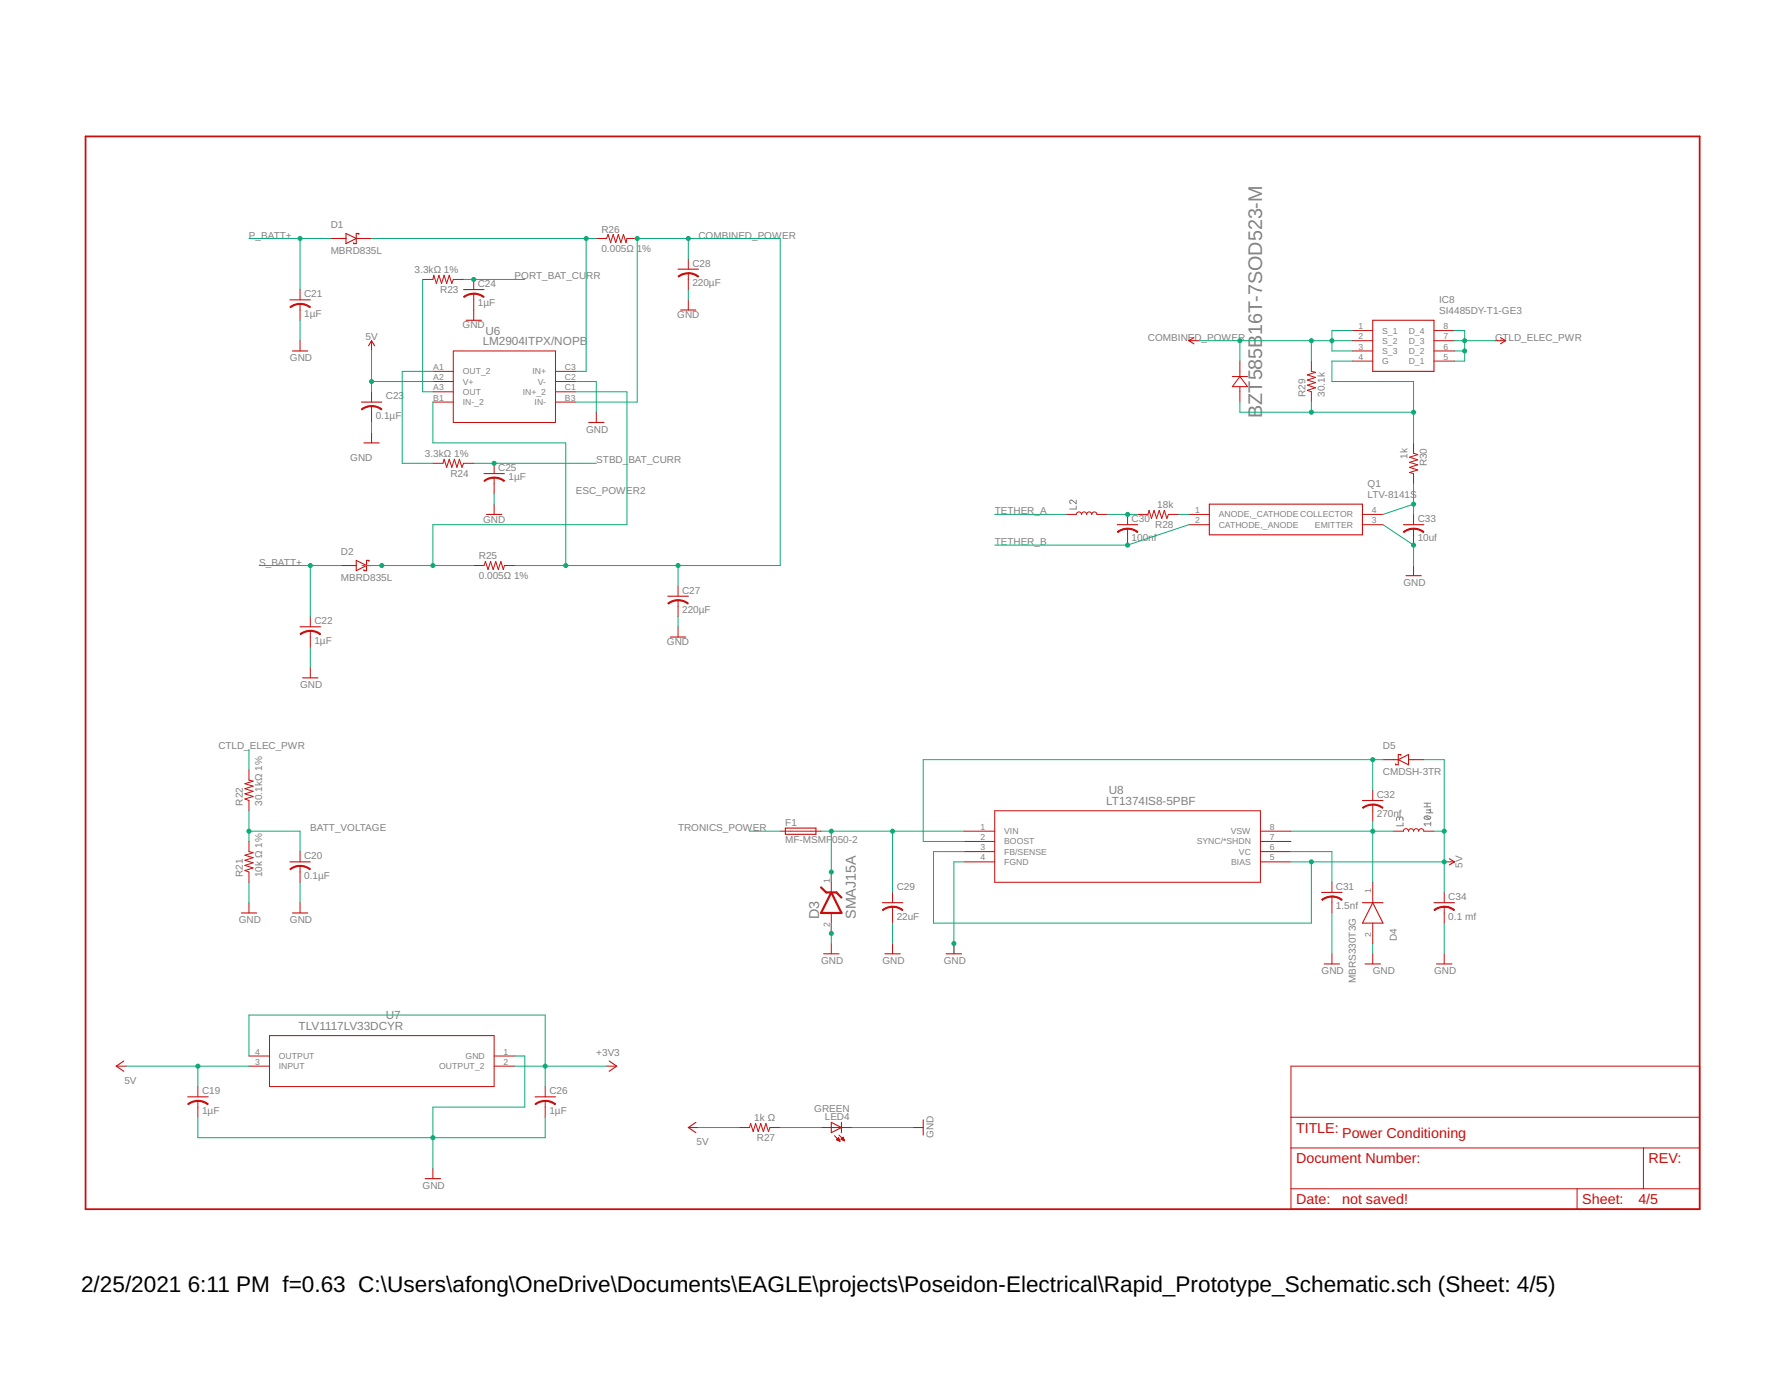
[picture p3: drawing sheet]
<svg xmlns="http://www.w3.org/2000/svg" width="279mm" height="216mm" viewBox="0 0 279 216" stroke-linecap="round" stroke-linejoin="round" font-family="sans-serif">
<g fill="none" stroke="#808080" stroke-width=".16">
<path d="M168.6 78.3v.6l-.6-.5a.28 .28 0 0 0-.5 .1 .28 .28 0 0 0 .2 .4M168.6 79.2v.5h-1.1M219.2 128.2l.1-.2h.3l.1 .5M219.2 128.4l-.1-.4-.2-.1-.1 .1-.1 .5M219.7 128.8v.5h-1M223 126.3h1.1M223 125.8h1.1M223.1 127.9a.59 .59 0 0 1 .9 .2 .57 .57 0 0 1-.9-.2zM223.3 127.8l.5 .4M223.4 127.3h1M223.5 125.8v.5M223.8 126.8l.3 .2-.3 .3"/>
<path d="M224.1 126.7l-.2 .1h-.5M224.1 129h-1.1l.3 .3M224.1 128.7v.6"/>
</g>
<path d="M13.4 21.4h252.8v167.9h-252.8z" fill="none" stroke="#c90d0c" stroke-width=".28"/>
<g fill="none" stroke="#c90d0c" stroke-width=".16">
<path d="M51.8 37.3h1.6M56.6 37.3h1.6M93.4 37.3h1.6l.2-.6 .4 1.3 .4-1.3 .4 1.3 .4-1.3 .4 1.3 .4-1.3 .4 1.3 .2-.7h1.6M47 45.3v1.6M47 47.6v2.5M47 53.3v1.6M58.2 53.3v1.6M66.2 43.8h1.6l.1-.7 .4 1.3 .4-1.3 .5 1.3 .4-1.3 .4 1.3 .4-1.3 .4 1.3 .2-.6h1.6M67.8 58.1h3.2M67.8 59.7h3.2M71 54.9h16v11.2h-16zM74.2 43.8v1.5"/>
<path d="M74.2 46v4.1M87 58.1h3.2M87 59.7h3.2M107.8 40.6v1.5M107.8 42.8v2.5M107.8 46.9v1.6M186.2 53.3h1.6M193 58.9h2.4M194.2 56.5v2.4M194.2 58.9l1.2 1.6h-2.4zM205.4 56.5v1.6l.6 .2-1.3 .4 1.3 .4-1.3 .4 1.3 .4-1.3 .4 1.3 .4-1.3 .4 .7 .2v1.6M211.8 53.3h3.2"/>
<path d="M211.8 54.9h3.2M211.8 51.8h3.2M211.8 56.5h3.2M224.6 53.3h3.2M224.6 54.9h3.2M224.6 51.8h3.2M224.6 56.5h3.2M234.2 53.3h1.6M58.2 61.3v1.6M58.2 63.6v2.5M58.2 67.7v1.6M67.8 61.3h3.2"/>
<path d="M67.8 62.9h3.2M67.8 72.5h1.6l.2-.6 .4 1.3 .4-1.3 .4 1.3 .4-1.3 .4 1.3 .3-1.3 .4 1.3 .3-.7h1.6M77.4 72.5v1.6M77.4 74.8v2.5M77.4 78.9v1.6M87 61.3h3.2M87 62.9h3.2M93.4 64.5v1.6M194.2 60.5v2.4M221.4 69.3v1.7l.6 .2-1.3 .4 1.3 .4-1.3 .4 1.3 .4-1.3 .4 1.3 .4-1.3 .4 .7 .1v1.6M48.6 96.5v1.6M48.6 98.8v2.5"/>
<path d="M53.4 88.5h1.6M58.2 88.5h1.6M74.2 88.5h1.6l.2-.6 .4 1.3 .4-1.3 .4 1.3 .4-1.3 .4 1.3 .4-1.3 .4 1.3 .2-.7h1.6M106.2 91.7v1.6M106.2 94v2.5M106.2 98.1v1.6M167 80.5h1.6a.4 .4 0 0 1 .4-.4 .4 .4 0 0 1 .4 .4 .4 .4 0 0 1 .4-.4 .4 .4 0 0 1 .4 .4 .39 .39 0 0 1 .4-.4 .39 .39 0 0 1 .4 .4 .4 .4 0 0 1 .4-.4 .4 .4 0 0 1 .4 .4h1.6M176.6 80.5v1.6M176.6 82.8v2.5M178.2 80.5h1.6l.2-.6 .3 1.3 .4-1.3 .4 1.3 .4-1.3 .4 1.3 .5-1.3 .4 1.3 .2-.7h1.6M186.2 80.5h3.2M186.2 82.1h3.2"/>
<path d="M213.4 80.5h3.2M213.4 82.1h3.2M221.4 80.5v1.6M221.4 82.8v2.5M221.4 88.5v1.6M48.6 104.5v1.6M216.6 118.9h1.6M221.4 118.9h1.6M39 131.7v1.6l.6 .2-1.2 .4 1.2 .4-1.2 .4 1.2 .4-1.2 .4 1.2 .4-1.2 .4 .6 .2v1.6M39 120.5v1.6l.6 .2-1.2 .4 1.2 .4-1.2 .4 1.2 .4-1.2 .4 1.2 .4-1.2 .4 .6 .2v1.6M47 133.3v1.6M47 135.6v2.5"/>
<path d="M122.2 130.1h6.4M130.2 136.5v3.2M139.8 139.7v1.6M151 130.1h4.8M151 131.7h4.8M151 133.3h4.8M151 134.9h4.8M155.8 126.9h41.6v11.2h-41.6zM197.4 130.1h4.8M197.4 131.7h4.8M197.4 133.3h4.8M197.4 134.9h4.8"/>
<path d="M208.6 138.1v1.6M215 123.7v1.6M215 126v2.5M215 138.1v3.2M218.2 130.1h1.6a.4 .4 0 0 1 .4-.4 .4 .4 0 0 1 .4 .4 .39 .39 0 0 1 .4-.4 .39 .39 0 0 1 .4 .4 .4 .4 0 0 1 .4-.4 .4 .4 0 0 1 .4 .4 .4 .4 0 0 1 .4-.4 .4 .4 0 0 1 .4 .4h1.6M226.2 134.9h1.6M226.2 139.7v1.6M39 141.3v1.6M47 141.3v1.6M130.2 147.7v1.6M130.2 143v3.1M139.8 142v2.5"/>
<path d="M139.8 147.7v1.6M149.4 147.7v1.6M208.6 140.4v2.5M208.6 149.3v1.6M215 144.5v3.2M215 149.3v1.6M226.2 142v2.5M226.2 149.3v1.6M18.2 166.9h1.6M31 170.1v1.6M31 172.4v2.5M39 166.9h3.2"/>
<path d="M39 165.3h3.2M42.2 162.1h35.2v8h-35.2zM77.4 166.9h3.2M77.4 165.3h3.2M85.4 170.1v1.6M85.4 172.4v2.5M95 166.9h1.6M107.8 176.5h1.6M115.8 176.5h1.6l.2-.6 .4 1.3 .3-1.3 .4 1.3 .4-1.3 .4 1.3 .5-1.3 .4 1.3 .2-.7h1.6M128.6 176.5h4.8M130.7 177.8l.9 .9M131 178.4l.6 .3"/>
<path d="M131 178.4l.3-.3 .3 .6M131 178.4h.4M131.1 178.4h.3M131.1 178.5h.4M131.1 178.3h.3M131.2 178.2h.2M131.3 178.2h.1M131.3 178.6h.2M131.4 177.7l.9 .9M131.4 178.6h.1M131.7 178.4h.5M131.8 178.3h.3"/>
<path d="M131.8 178.2h.3M131.9 178.4h.3M131.9 178.2h.2M132 178.1h.1M132 178.5h.2M132 178.1l-.3 .3 .6 .2M132 178.1l.3 .5M132.2 178.6h.1M143 176.5h1.6M202.2 166.9h64v22.4h-64zM202.2 179.7h64M202.2 174.9h64"/>
<path d="M257.4 179.7v6.4M67.8 182.9v1.6M202.2 186.1h64M247 186.1v3.2"/>
</g>
<g fill="none" stroke="#c90d0c" stroke-width=".17">
<path d="M53.4 37.3h.8M54.2 36.6l1.6 .7-1.6 .8zM55.8 37.3h.8M56.2 36.7v-.1h-.4v1.5h-.4v-.1M45.4 46.9h3.2M45.8 54.9h2.4M57.7 54.1l.5-.8 .5 .8M72.6 45.3h3.2M73 50.1h2.4M106.2 42.1h3.2M106.6 48.5h2.4M187 52.9l-.8 .4 .8 .5"/>
<path d="M215 50.1h9.6v8h-9.6zM235 52.9l.8 .4-.8 .5M56.6 62.9h3.2M57 69.3h2.4M75.8 74.1h3.2M92.2 66.1h2.4M189.4 78.9h24v4.8h-24zM47 98.1h3.2M55 88.5h.8M55.8 87.7l1.6 .8-1.6 .8zM57.4 88.5h.8M57.8 87.9v-.2h-.4v1.6h-.4v-.1"/>
<path d="M76.2 80.5h2.4M104.6 93.3h3.2M105 99.7h2.4M175 82.1h3.2M219.8 82.1h3.2M220.2 90.1h2.4M47.4 106.1h2.4M218.2 118.9h.8M219 118.9l1.6-.8v1.6zM219.4 118.3v-.2h-.4v1.6h-.4v-.1M220.6 118.9h.8M45.4 134.9h3.2"/>
<path d="M123 129.6h4.8v1h-4.8zM207 139.7h3.2M213.4 125.3h3.2M227 134.5l.8 .4-.8 .5M37.8 142.9h2.4M45.8 142.9h2.4M129 149.3h2.4M138.2 141.3h3.2M138.6 149.3h2.4M148.2 149.3h2.4M207.4 150.9h2.4M213.4 141.3h3.2"/>
<path d="M213.8 150.9h2.4M215 141.3l1.6 3.2h-3.2zM224.6 141.3h3.2M225 150.9h2.4M19.4 166.1l-1.2 .8 1.2 .8M29.4 171.7h3.2M83.8 171.7h3.2M95.4 166.1l1.2 .8-1.2 .8M109 175.7l-1.2 .8 1.2 .8M130.2 175.7l1.6 .8-1.6 .8zM131.8 175.7v1.6M144.6 175.3v2.4"/>
<path d="M66.6 184.5h2.4"/>
</g>
<g fill="#c90d0c" stroke="#c90d0c" stroke-width=".16">
<path d="M47 135.5a2.4 2.4 0 0 1 1.6 .5l-.1 .2a2.69 2.69 0 0 0-1.5-.6z" fill-rule="evenodd"/>
<path d="M45.4 136l.2-.1a2.28 2.28 0 0 1 1.4-.4v.2a2.48 2.48 0 0 0-1.5 .5z" fill-rule="evenodd"/>
<path d="M176.6 82.7l1.1 .2 .5 .3-.1 .2a2.33 2.33 0 0 0-1.5-.6z" fill-rule="evenodd"/>
<path d="M175 83.2l1-.4 .6-.1v.2a2.36 2.36 0 0 0-1.5 .5z" fill-rule="evenodd"/>
<path d="M221.4 82.7l1 .2 .6 .3-.1 .2a2.33 2.33 0 0 0-1.5-.6z" fill-rule="evenodd"/>
<path d="M219.8 83.2l.9-.4 .7-.1v.2a2.48 2.48 0 0 0-1.5 .5z" fill-rule="evenodd"/>
<path d="M85.4 172.3a2.4 2.4 0 0 1 1.6 .5l-.1 .2a2.48 2.48 0 0 0-1.5-.6z" fill-rule="evenodd"/>
<path d="M83.8 172.8l1-.4 .6-.1v.1a2.48 2.48 0 0 0-1.5 .6z" fill-rule="evenodd"/>
<path d="M31 172.3a2.4 2.4 0 0 1 1.6 .5l-.1 .2a2.48 2.48 0 0 0-1.5-.6z" fill-rule="evenodd"/>
<path d="M29.4 172.8l1-.4 .6-.1v.1a2.48 2.48 0 0 0-1.5 .6z" fill-rule="evenodd"/>
<path d="M139.8 141.9a2.4 2.4 0 0 1 1.6 .5l-.1 .2a2.48 2.48 0 0 0-1.5-.6z" fill-rule="evenodd"/>
<path d="M138.2 142.4l.9-.4 .7-.1v.1a2.48 2.48 0 0 0-1.5 .6z" fill-rule="evenodd"/>
<path d="M208.6 140.3h.2a2.3 2.3 0 0 1 1.4 .5l-.1 .2a2.23 2.23 0 0 0-1.5-.6z" fill-rule="evenodd"/>
<path d="M207 140.8l.9-.4 .7-.1v.1a2.55 2.55 0 0 0-1.5 .6z" fill-rule="evenodd"/>
<path d="M226.2 141.9a2.31 2.31 0 0 1 1.6 .5l-.1 .2a2.48 2.48 0 0 0-1.5-.6z" fill-rule="evenodd"/>
<path d="M224.6 142.4l1-.4 .6-.1v.1a2.48 2.48 0 0 0-1.5 .6z" fill-rule="evenodd"/>
<path d="M215 125.9l1 .2 .6 .3-.1 .2a2.48 2.48 0 0 0-1.5-.6z" fill-rule="evenodd"/>
<path d="M213.4 126.4l1-.4 .6-.1v.1a2.36 2.36 0 0 0-1.5 .6z" fill-rule="evenodd"/>
<path d="M58.2 63.5l1.1 .2 .5 .4-.1 .1a2.33 2.33 0 0 0-1.5-.6z" fill-rule="evenodd"/>
<path d="M56.6 64.1l1-.5 .6-.1v.2a2.48 2.48 0 0 0-1.5 .5z" fill-rule="evenodd"/>
<path d="M74.2 45.9l1 .2 .6 .3-.1 .2a2.48 2.48 0 0 0-1.5-.5z" fill-rule="evenodd"/>
<path d="M72.6 46.4l1-.4 .6-.1v.2a2.48 2.48 0 0 0-1.5 .5z" fill-rule="evenodd"/>
<path d="M107.8 42.7a2.39 2.39 0 0 1 1.6 .5l-.1 .2a2.36 2.36 0 0 0-1.5-.5z" fill-rule="evenodd"/>
<path d="M106.2 43.2a2.32 2.32 0 0 1 1.6-.5v.2a2.48 2.48 0 0 0-1.5 .5z" fill-rule="evenodd"/>
<path d="M106.2 93.9l1.1 .2 .5 .3-.1 .2a2.33 2.33 0 0 0-1.5-.6z" fill-rule="evenodd"/>
<path d="M104.6 94.4l.2-.1a2.38 2.38 0 0 1 1.4-.4v.2a2.36 2.36 0 0 0-1.5 .5z" fill-rule="evenodd"/>
<path d="M77.4 74.7a2.4 2.4 0 0 1 1.6 .5l-.1 .2a2.69 2.69 0 0 0-1.5-.6z" fill-rule="evenodd"/>
<path d="M75.8 75.2l.2-.1a2.28 2.28 0 0 1 1.4-.4v.2a2.48 2.48 0 0 0-1.5 .5z" fill-rule="evenodd"/>
<path d="M48.6 98.7h.2a2.3 2.3 0 0 1 1.4 .6l-.1 .1a2.33 2.33 0 0 0-1.5-.6z" fill-rule="evenodd"/>
<path d="M47 99.2l1-.4 .6-.1v.1l-.8 .2-.7 .4z" fill-rule="evenodd"/>
<path d="M47 47.5a2.4 2.4 0 0 1 1.6 .5l-.1 .2a2.69 2.69 0 0 0-1.5-.6z" fill-rule="evenodd"/>
<path d="M45.4 48l1-.4 .6-.1v.2a2.48 2.48 0 0 0-1.5 .5z" fill-rule="evenodd"/>
</g>
<path d="M128.6 138.9l.8 .8h1.6l.8 .8M130.2 139.7l1.6 3.2h-3.2z" fill="none" stroke="#c90d0c" stroke-width=".34"/>
<g fill="none" stroke="#0dab76" stroke-width=".16">
<path d="M39 37.3h12.8M47 37.3v8M58.2 37.3h35.2M91.8 37.3v20.8h-1.6M107.8 37.3v3.3M47 50.1v3.2M58.2 54.9v6.4M58.2 59.7h9.6M66.2 43.8v17.5h1.6M67.8 58.1h-4.8v14.4h4.8M72.6 43.8h9.6M90.2 59.7h3.2v4.8"/>
<path d="M107.8 45.3v1.6M187.8 53.3h24M194.2 53.3v3.2M205.4 53.3v3.2M211.8 56.5h-3.2v3.2h12.8v9.6M211.8 51.8h-3.2v3.1h3.2M227.8 53.3h6.4M227.8 51.8h1.6v4.7h-1.6M227.8 54.9h1.6M58.2 66.1v1.6M67.8 62.9v6.4h20.8v19.2M74.2 72.5h19.2"/>
<path d="M77.4 77.3v1.6M90.2 61.3h8v20.8h-30.4v6.4M90.2 62.9h9.6v-25.6h22.4v51.2h-41.6M194.2 62.9v1.6h27.2M205.4 62.9v1.6M221.4 75.7v4.8M221.4 78.9l-4.8 1.6M40.6 88.5h12.8M48.6 88.5v8M56.7 88.5h17.5M106.2 88.5v3.2M106.2 96.5v1.6"/>
<path d="M155.8 80.5h11.2M173.4 80.5h4.8M184.6 80.5h1.6M186.2 82.1l-9.6 3.2h-20.8M216.6 82.1l4.8 3.2v3.2M39 117.3v3.2M48.6 101.3v3.2M215 118.9v4.8M216.6 118.9h-72v12.8h6.4M223 118.9h3.2v20.8M39 126.9v4.8M39 138.1v3.2"/>
<path d="M39 130.1h8v3.2M47 138.1v3.2M117.4 130.1h4.8M128.6 130.1h22.4M130.2 130.1v8M139.8 130.1v9.6M151 134.9h-1.6v14.4M151 133.3h-4.8v11.2h59.2v-9.6M202.2 134.9h24M202.2 133.3h6.4v4.8M202.2 130.1h16M215 128.5v9.6"/>
<path d="M224.6 130.1h1.6M130.2 144.5v3.2M139.8 144.5v3.2M208.6 142.9v6.4M215 147.7v1.6M226.2 144.5v4.8M19.8 166.9h19.2M31 174.9v3.2h54.4v-3.2M31 166.9v3.2M39 165.3v-6.4h46.4v11.2M80.6 165.3h1.6v8h-14.4v9.6M80.6 166.9h14.4"/>
<path d="M109.4 176.5h6.4M122.2 176.5h6.4M133.4 176.5h9.6"/>
</g>
<g fill="#0dab76" stroke="#0dab76" stroke-width=".16">
<circle cx="221.4" cy="85.3" r=".32"/>
<circle cx="67.8" cy="178.1" r=".32"/>
<circle cx="130.2" cy="146.1" r=".32"/>
<circle cx="149.4" cy="147.7" r=".32"/>
<circle cx="226.2" cy="130.1" r=".32"/>
<circle cx="226.2" cy="134.9" r=".32"/>
<circle cx="205.4" cy="134.9" r=".32"/>
<circle cx="58.2" cy="59.7" r=".32"/>
<circle cx="31" cy="166.9" r=".32"/>
<circle cx="39" cy="130.1" r=".32"/>
<circle cx="229.4" cy="53.3" r=".32"/>
<circle cx="229.4" cy="54.9" r=".32"/>
<circle cx="221.4" cy="78.9" r=".32"/>
<circle cx="205.4" cy="64.5" r=".32"/>
<circle cx="221.4" cy="64.5" r=".32"/>
<circle cx="176.6" cy="85.3" r=".32"/>
<circle cx="176.6" cy="80.5" r=".32"/>
<circle cx="85.4" cy="166.9" r=".32"/>
<circle cx="139.8" cy="130.1" r=".32"/>
<circle cx="130.2" cy="130.1" r=".32"/>
<circle cx="130.2" cy="136.5" r=".32"/>
<circle cx="215" cy="118.9" r=".32"/>
<circle cx="91.8" cy="37.3" r=".32"/>
<circle cx="48.6" cy="88.5" r=".32"/>
<circle cx="47" cy="37.3" r=".32"/>
<circle cx="77.4" cy="72.5" r=".32"/>
<circle cx="107.8" cy="37.3" r=".32"/>
<circle cx="99.8" cy="37.3" r=".32"/>
<circle cx="88.6" cy="88.5" r=".32"/>
<circle cx="106.2" cy="88.5" r=".32"/>
<circle cx="194.2" cy="53.3" r=".32"/>
<circle cx="205.4" cy="53.3" r=".32"/>
<circle cx="208.6" cy="53.3" r=".32"/>
<circle cx="74.2" cy="43.8" r=".32"/>
<circle cx="215" cy="130.1" r=".32"/>
<circle cx="59.8" cy="88.5" r=".32"/>
<circle cx="67.8" cy="88.5" r=".32"/>
</g>
<g font-size="3.5">
<text x="12.7" y="202.2">2/25/2021</text>
<text x="29.4" y="202.2">6:11 PM f=0.63 C:\Users\afong\OneDrive\Documents\EAGLE\projects\Poseidon-Electrical\Rapid_Prototype_Schematic.sch (Sheet: 4/5)</text>
</g>
<text font-size="3.1" fill="#808080" x="197.7" y="65.4" transform="rotate(-90 197.7 65.4)">BZT585B16T-7SOD523-M</text>
<g font-size="2.2" fill="#808080">
<text x="128.3" y="143.9" transform="rotate(-90 128.3 143.9)">D3</text>
<text x="134" y="143.9" transform="rotate(-90 134 143.9)">SMAJ15A</text>
</g>
<g font-size="2.2" fill="#c90d0c">
<text x="203" y="177.3">TITLE:</text>
<text x="210.2" y="178.1">Power Conditioning</text>
<text x="203" y="182.1">Document Number:</text>
<text x="258.2" y="182.1">REV:</text>
<text x="203" y="188.5">Date:</text>
<text x="210.2" y="188.5">not saved!</text>
<text x="247.8" y="188.5">Sheet:</text>
<text x="256.6" y="188.5">4/5</text>
</g>
<g font-size="1.8" fill="#808080">
<text x="75.6" y="54">LM2904ITPX/NOPB</text>
<text x="76" y="52.4">U6</text>
<text x="173.2" y="126">LT1374IS8-5PBF</text>
<text x="173.6" y="124.4">U8</text>
<text x="46.8" y="161.2">TLV1117LV33DCYR</text>
<text x="60.4" y="159.6">U7</text>
</g>
<g font-size="1.6" fill="#808080">
<text x="51.8" y="35.7">D1</text>
<text x="39" y="37.3">P_BATT+</text>
<text x="51.8" y="39.7">MBRD835L</text>
<text x="94.2" y="39.4">0.005Ω 1%</text>
<text x="94.2" y="36.4">R26</text>
<text x="108.4" y="41.7">C28</text>
<text x="109.4" y="37.3">COMBINED_POW</text>
<text x="122.5" y="37.3">ER</text>
<text x="47.6" y="46.5">C21</text>
<text x="64.9" y="42.8">3.3kΩ 1%</text>
<text x="68.9" y="45.8">R23</text>
<text x="74.8" y="48">1µF</text>
<text x="74.8" y="44.9">C24</text>
<text x="80.6" y="43.7">PORT_BAT_CU</text>
<text x="91.8" y="43.7">RR</text>
<text x="108.4" y="44.8">220µF</text>
<text x="225.4" y="47.5">IC8</text>
<text x="47.6" y="49.6">1µF</text>
<text x="57.2" y="53.2">5V</text>
<text x="72.5" y="51.4">GND</text>
<text x="106.1" y="49.8">GND</text>
<text x="179.8" y="53.3">COMBINED_POWER</text>
<text x="225.4" y="49.1">SI4485DY-T1-GE3</text>
<text x="234.2" y="53.3">CTLD_ELEC_PWR</text>
<text x="45.4" y="56.5">GND</text>
<text x="58.8" y="65.6">0.1µF</text>
<text x="60.4" y="62.5">C23</text>
<text x="204.4" y="62.1" transform="rotate(-90 204.4 62.1)">R29</text>
<text x="207.5" y="62.1" transform="rotate(-90 207.5 62.1)">30.1k</text>
<text x="66.5" y="71.6">3.3kΩ 1%</text>
<text x="91.8" y="67.7">GND</text>
<text x="220.4" y="71.8" transform="rotate(-90 220.4 71.8)">1k</text>
<text x="54.9" y="72.2">GND</text>
<text x="70.5" y="74.6">R24</text>
<text x="78" y="73.7">C25</text>
<text x="79.6" y="75.2">1µF</text>
<text x="90.2" y="77.3">ESC_POWER2</text>
<text x="93.4" y="72.5">STBD_</text>
<text x="98.4" y="72.5">BAT_CURR</text>
<text x="214.2" y="77.9">LTV-8141S</text>
<text x="214.2" y="76.3">Q1</text>
<text x="223.5" y="73" transform="rotate(-90 223.5 73)">R30</text>
<text x="75.7" y="81.8">GND</text>
<text x="155.8" y="80.5">TETHER_A</text>
<text x="177.2" y="81.7">C30</text>
<text x="180.9" y="82.6">R28</text>
<text x="181.3" y="79.6">18k</text>
<text x="222" y="81.7">C33</text>
<text x="40.6" y="88.5">S_BATT+</text>
<text x="53.4" y="86.9">D2</text>
<text x="75" y="87.6">R25</text>
<text x="155.8" y="85.3">TETHER_B</text>
<text x="177.2" y="84.8">100nf</text>
<text x="222" y="84.8">10uf</text>
<text x="53.4" y="90.9">MBRD835L</text>
<text x="75" y="90.6">0.005Ω 1%</text>
<text x="106.8" y="96">220µF</text>
<text x="106.8" y="92.9">C27</text>
<text x="219.8" y="91.7">GND</text>
<text x="49.2" y="100.8">1µF</text>
<text x="49.2" y="97.7">C22</text>
<text x="104.5" y="101">GND</text>
<text x="47" y="107.7">GND</text>
<text x="34.2" y="117.3">CTLD_</text>
<text x="39.1" y="117.3">ELEC_PWR</text>
<text x="216.6" y="117.3">D5</text>
<text x="215.6" y="124.9">C32</text>
<text x="216.6" y="121.3">CMDSH-3TR</text>
<text x="38.1" y="126.1" transform="rotate(-90 38.1 126.1)">R22</text>
<text x="41.1" y="126.1" transform="rotate(-90 41.1 126.1)">30.1kΩ 1%</text>
<text x="48.6" y="130.1">BATT_VOLTAGE</text>
<text x="106.2" y="130.1">TRONICS_POWER</text>
<text x="123" y="132">MF-MSMF</text>
<text x="123" y="129.3">F1</text>
<text x="130.3" y="132">050-2</text>
<text x="215.6" y="128">270nf</text>
<text x="38.1" y="137.3" transform="rotate(-90 38.1 137.3)">R21</text>
<text x="41.1" y="137.3" transform="rotate(-90 41.1 137.3)">10k Ω 1%</text>
<text x="47.6" y="137.6">0.1µF</text>
<text x="47.6" y="134.5">C20</text>
<text x="229.1" y="135.9" transform="rotate(-90 229.1 135.9)">5V</text>
<text x="140.4" y="144">22uF</text>
<text x="140.4" y="139.3">C29</text>
<text x="209.2" y="142.4">1.5nf</text>
<text x="209.2" y="139.3">C31</text>
<text x="226.8" y="144">0.1 mf</text>
<text x="226.8" y="140.9">C34</text>
<text x="37.4" y="144.5">GND</text>
<text x="45.4" y="144.5">GND</text>
<text x="218.8" y="147.3" transform="rotate(-90 218.8 147.3)">D4</text>
<text x="128.6" y="150.9">GND</text>
<text x="138.2" y="150.9">GND</text>
<text x="147.8" y="150.9">GND</text>
<text x="207" y="152.5">GND</text>
<text x="212.4" y="153.9" transform="rotate(-90 212.4 153.9)">MBRS330T3G</text>
<text x="215" y="152.5">GND</text>
<text x="224.6" y="152.5">GND</text>
<text x="93.4" y="165.3">+3V3</text>
<text x="19.5" y="169.6">5V</text>
<text x="31.6" y="171.3">C19</text>
<text x="86" y="171.3">C26</text>
<text x="31.6" y="174.4">1µF</text>
<text x="86" y="174.4">1µF</text>
<text x="109.1" y="179.2">5V</text>
<text x="118.1" y="175.6">1k Ω</text>
<text x="118.5" y="178.6">R27</text>
<text x="127.5" y="174">GREEN</text>
<text x="129.2" y="175.4">LED4</text>
<text x="146.2" y="178.1" transform="rotate(-90 146.2 178.1)">GND</text>
<text x="66.2" y="186.1">GND</text>
</g>
<g font-size="1.4" fill="#808080">
<text x="212.8" y="51.5">1</text>
<text x="212.8" y="53.1">2</text>
<text x="216.5" y="52.2">S_1</text>
<text x="216.5" y="53.8">S_2</text>
<text x="220.6" y="52.2">D_4</text>
<text x="220.6" y="53.8">D_3</text>
<text x="226.1" y="51.5">8</text>
<text x="226.1" y="53.1">7</text>
<text x="67.9" y="57.9">A1</text>
<text x="67.9" y="59.5">A2</text>
<text x="72.5" y="58.6">OUT_2</text>
<text x="83.4" y="58.6">IN+</text>
<text x="88.5" y="59.5">C2</text>
<text x="88.5" y="57.9">C3</text>
<text x="212.8" y="54.7">3</text>
<text x="212.8" y="56.3">4</text>
<text x="216.5" y="55.4">S_3</text>
<text x="216.5" y="57">G</text>
<text x="220.6" y="55.4">D_2</text>
<text x="220.6" y="57">D_1</text>
<text x="226.1" y="54.7">6</text>
<text x="226.1" y="56.3">5</text>
<text x="67.9" y="61.1">A3</text>
<text x="67.9" y="62.7">B1</text>
<text x="72.5" y="60.2">V+</text>
<text x="72.5" y="61.8">OUT</text>
<text x="72.5" y="63.4">IN-_2</text>
<text x="81.9" y="61.8">IN+_2</text>
<text x="83.7" y="63.4">IN-</text>
<text x="84.3" y="60.2">V-</text>
<text x="88.5" y="62.7">B3</text>
<text x="88.5" y="61.1">C1</text>
<text x="187.2" y="80.3">1</text>
<text x="187.2" y="81.9">2</text>
<text x="190.9" y="81">ANODE,_CATHODE COLLECTOR</text>
<text x="190.9" y="82.6">CATHODE,_ANODE</text>
<text x="205.9" y="82.6">EMITTER</text>
<text x="214.9" y="80.3">4</text>
<text x="214.9" y="81.9">3</text>
<text x="153.6" y="129.9">1</text>
<text x="153.6" y="131.5">2</text>
<text x="157.3" y="130.6">VIN</text>
<text x="192.7" y="130.6">VSW</text>
<text x="198.9" y="131.5">7</text>
<text x="198.9" y="129.9">8</text>
<text x="153.6" y="133.1">3</text>
<text x="153.6" y="134.7">4</text>
<text x="157.3" y="132.2">BOOST</text>
<text x="157.3" y="133.8">FB/SENSE</text>
<text x="157.3" y="135.4">FGND</text>
<text x="187.4" y="132.2">SYNC/*SHDN</text>
<text x="192.8" y="135.4">BIAS</text>
<text x="194" y="133.8">VC</text>
<text x="198.9" y="134.7">5</text>
<text x="198.9" y="133.1">6</text>
<text x="130" y="138.3" transform="rotate(-90 130 138.3)">1</text>
<text x="214.8" y="139.9" transform="rotate(-90 214.8 139.9)">1</text>
<text x="130" y="145.2" transform="rotate(-90 130 145.2)">2</text>
<text x="214.8" y="146.8" transform="rotate(-90 214.8 146.8)">2</text>
<text x="40" y="166.7">3</text>
<text x="40" y="165.1">4</text>
<text x="43.7" y="167.4">INPUT</text>
<text x="43.7" y="165.8">OUTPUT</text>
<text x="68.8" y="167.4">OUTPUT_2</text>
<text x="72.9" y="165.8">GND</text>
<text x="78.9" y="165.1">1</text>
<text x="78.9" y="166.7">2</text>
</g>
</svg>
